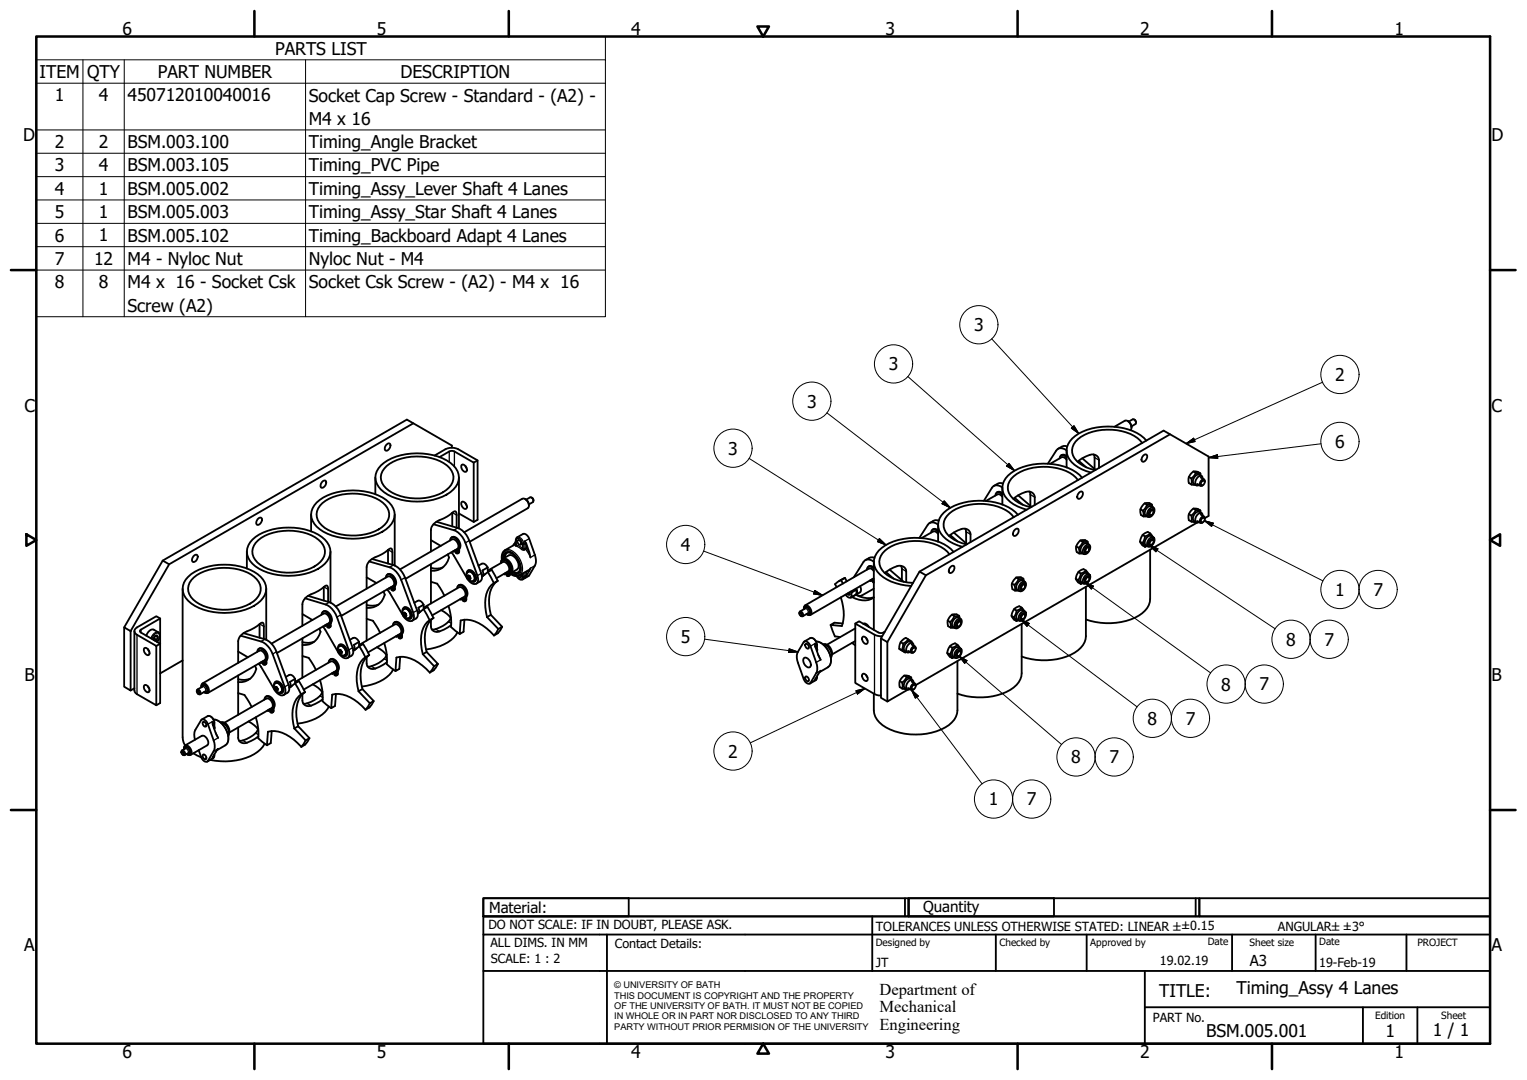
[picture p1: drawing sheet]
<svg xmlns="http://www.w3.org/2000/svg" width="420mm" height="297mm" viewBox="0 0 420 297" stroke-linecap="round" stroke-linejoin="round" font-family="sans-serif">
<!-- layer: Visible (ISO) -->
<g fill="none" stroke="#000" stroke-width=".51">
<path d="M113.7 116.4l-67.2 38.8M306.6 117.4l2.9-1.7a1.73 1.73 0 0 1 1.5 2.6M310.3 115.8l.2 .1a1.97 1.97 0 0 1 .8 1.7M310.6 116l1.1-.7 .6 .3 .2 .9-1.2 .8M312 115.4l.4 .2 .2 .7M321.9 119.5l-67.1 38.7M87.1 138.2a16.2 16.2 0 0 1 14.4-2.8 9.8 9.8 0 0 1 6.7 4.4 5 5 0 0 1-3 6.4 17.6 17.6 0 0 1-17.2-.6 4.5 4.5 0 0 1-.9-7.4zM88.7 138.4a14.8 14.8 0 0 1 16.6-.2 4 4 0 0 1-.2 6.8 15.1 15.1 0 0 1-15.8 .2 4 4 0 0 1-.6-6.8zM88.9 132.3l.6-.1a1.24 1.24 0 0 1 0 1.3 1.24 1.24 0 0 1-1.2 .6 1.39 1.39 0 0 1 .6-1.8zM103.3 131.3v4.6M104.8 128a16.2 16.2 0 0 1 14.4-2.8 9.9 9.9 0 0 1 6.7 4.4 4.6 4.6 0 0 1-2 5.8 17.4 17.4 0 0 1-18.2 0 4.5 4.5 0 0 1-.9-7.4zM106.3 122.4l.6-.5 .3 .1a1.22 1.22 0 0 1 0 1.3 1.22 1.22 0 0 1-1.2 .6 1.26 1.26 0 0 1 .3-1.5z"/>
<path d="M106.4 128.2a14.8 14.8 0 0 1 16.6-.2 4 4 0 0 1-.2 6.8 14.7 14.7 0 0 1-16.6-.5 3.8 3.8 0 0 1 .2-6.1zM119.6 125.3l3.5-2a3.8 3.8 0 0 1 3 .3l5.3 3v16.4l-1.1 .6-4-2.4M120.9 125.7l2.7-1.5 .7-.2 .7 .2 5.3 3 1.1-.6M124.3 123.1v-.6l-12.3-7.1-67.2 38.8M126.3 131.3v14M127 138.1a1.24 1.24 0 0 1 1.2 .5 1.24 1.24 0 0 1 0 1.4 1.36 1.36 0 0 1-1.2-1.9zM127 127.9a1.24 1.24 0 0 1 1.2 .5 1.24 1.24 0 0 1 0 1.4 1.36 1.36 0 0 1-1.2-1.9zM128 138.4l.4 .6M128 128.1l.4 .7M130.3 127.2v16.4M144.5 137.2l.2 .1a1.9 1.9 0 0 1 .8 1.8M144.8 137.4l1.3-.6 .6 .6-.1 .7-1.1 .6"/>
<path d="M146.2 136.8l.4 .3 .2 .7M274.3 135.5a1.05 1.05 0 0 1 1.5 .2M275.8 134.1a1.87 1.87 0 0 0-2.9 0l-2.2 3.6M275.8 136.6a1.2 1.2 0 0 0-1.4-.6l-3.1 1.8M275.8 136.1a.97 .97 0 0 0-1-.7 .97 .97 0 0 0-.9 .9M275.8 134.1v4.7M275.8 138.6l-.1 .1M276 133a2.35 2.35 0 0 0-2.5 .7M278.8 137.2a6.9 6.9 0 0 1 4.7-1.9l.7 .4 .4 .6 .1 2.6M279.2 136.9l2.2 1.9M280.1 136.2l3.7 3.2M283.3 135.2l.2 .8v3.1"/>
<path d="M292 125.3l.2-.2a1.1 1.1 0 0 1 1.3 .4M293.5 123.9a1.89 1.89 0 0 0-2.9 0l-2.3 3.6M293.5 126.4a1.25 1.25 0 0 0-1.4-.6l-3.2 1.8M293.5 125.9a.97 .97 0 0 0-1.1-.7 .97 .97 0 0 0-.8 .9M293.5 123.9v4.7M293.5 128.4l-.2 .1M293.6 122.8a2.4 2.4 0 0 0-2.5 .6M296.5 127l2.4-1.5a2.32 2.32 0 0 1 3.3 .3l.2 .7v2.2M296.6 132a10.8 10.8 0 0 0-8.3-3.6 12.9 12.9 0 0 0-10 3.3 3.9 3.9 0 0 0 1 6 11.3 11.3 0 0 0 4.3 1.8M296.8 126.7l2.1 1.8M296.9 135.5l.7-.3a1.21 1.21 0 0 1 .2 1.3 1.21 1.21 0 0 1-1.1 .7 1.12 1.12 0 0 1 .2-1.7zM297.8 131.4a14.5 14.5 0 0 0-12.2-3.8 12.4 12.4 0 0 0-8.9 4 4.4 4.4 0 0 0 1.3 6.5 12.6 12.6 0 0 0 4.5 2.1"/>
<path d="M297.8 126.1l3.7 3.1M300.9 125l.3 .8v3.2M314.3 121.8a11.3 11.3 0 0 0-9.7-3.6 11.8 11.8 0 0 0-8.7 3.3 3.9 3.9 0 0 0 1.1 5.9 10.8 10.8 0 0 0 4.3 1.9M314.6 125.3l.7-.3 .2 .1a1.35 1.35 0 0 1-1.2 1.9 1.1 1.1 0 0 1 .3-1.7zM314.9 138.4l.7 .4M315.4 121.2a14.6 14.6 0 0 0-12.1-3.8 12.4 12.4 0 0 0-8.9 4 4.4 4.4 0 0 0 1.3 6.4 12.1 12.1 0 0 0 4.5 2.2M316.4 139.9l.7-.4 .3 .1a1.7 1.7 0 0 1-1.5 2.6 1.63 1.63 0 0 1 .5-2.3zM316.9 138.8a1.79 1.79 0 0 0-2.9 .8l-.2 .8a1.49 1.49 0 0 0 .8 1.6M317.1 139.5l-.2-.7h-1.3l-1.1 1.7 .1 1.5h1.1M317.4 139.6l-.7-.4a1.71 1.71 0 0 0-1.4 2.6l.6 .4M327.1 131.2l.7 .4M327.8 133.3l1.2 .1"/>
<path d="M328.4 129.7l.6 .4M328.4 139.9l.6 .4M329.4 133.1l.9 .5M330.3 130.2a1.86 1.86 0 0 0-1.9-.5 1.86 1.86 0 0 0-1.3 1.5l-.1 .4a1.36 1.36 0 0 0 .8 1.7M330.4 130.8l-.1-.6-1.3-.1-1.2 1.5v1.7M330.4 131.3l.9 .6M330.6 130.9l-.6-.3a1.69 1.69 0 0 0-1.5 2.5l.7 .4M330.7 132.4l.5-.3a.74 .74 0 0 1 .2 1 .74 .74 0 0 1-.9 .3zM330.9 131.7l-.2-.7a1.62 1.62 0 0 0-1.5 .8 1.62 1.62 0 0 0 0 1.7l.7-.1M331.5 132.5l-.2-.6a1.2 1.2 0 0 0-1 1.7l.7-.1M44.8 154.2l1.7 1-10.6 18.4-1.7-1zM51.8 158.6a16.2 16.2 0 0 1 14.3-2.8 10 10 0 0 1 6.8 4.4 4.5 4.5 0 0 1-2 5.8 17.3 17.3 0 0 1-18.3 0 4.5 4.5 0 0 1-.8-7.4z"/>
<path d="M53.2 153l.3-.3 .6-.1a1.23 1.23 0 0 1 .1 1.3 1.23 1.23 0 0 1-1.2 .6 1.23 1.23 0 0 1 .2-1.5zM53.4 158.8a14.8 14.8 0 0 1 16.5-.2 4 4 0 0 1-.2 6.8 15.1 15.1 0 0 1-15.7 .2 4 4 0 0 1-.6-6.8zM67.9 151.7v4.6M69.5 148.4a16.2 16.2 0 0 1 14.3-2.8 8.7 8.7 0 0 1 7 5.3 5.2 5.2 0 0 1-3.2 5.5 17.6 17.6 0 0 1-17.3-.6 4.6 4.6 0 0 1-.8-7.4zM70.9 142.8l.3-.3 .6-.1a1.23 1.23 0 0 1 0 1.3 1.23 1.23 0 0 1-1.1 .6 1.23 1.23 0 0 1 .2-1.5zM71 148.6a14.7 14.7 0 0 1 16.6-.2 4 4 0 0 1-.2 6.8 14.7 14.7 0 0 1-16.6-.5 3.8 3.8 0 0 1 .2-6.1zM85.6 141.5v4.6M90.9 151.7v14M100.9 158.8l2.7 1.5M101.6 154.4l5.6 1.6a5.6 5.6 0 0 1 3.2 3.5l3.3 9a1.52 1.52 0 0 1-.7 2.3 2.48 2.48 0 0 1-2.1-1.5l-3.6-6.2-.8-1M102.4 153.7l5.8 1.7a5.6 5.6 0 0 1 3.2 3.5l3.4 9a1.93 1.93 0 0 1-.4 2.2l-1 .6M106.2 158.9a.9 .9 0 0 1 .7-1 .9 .9 0 0 1 1 .6 2.24 2.24 0 0 1 .5 2.9v1l-.2 .1-.5-.3v-.8"/>
<path d="M106.5 158.1a1.39 1.39 0 0 1 2.1 .8 1.98 1.98 0 0 1 .1 2.4l-.1 .9-.3 .2M106.8 151.3v3.7M108 155.3l-.1-3.8-.2-.6h-.4a16.6 16.6 0 0 1-4.9 2.8l-.8 .6-.7 1.2v6.4M108.6 141.5v14M110 156.6l14.4-8.3a1.74 1.74 0 0 1 1.5 2.6l-14.3 8.3M118.6 155.2v10.8M118.6 148.6l2.7 1.5M119.3 144.2l5.6 1.6a5.7 5.7 0 0 1 3.2 3.5l3.3 9a1.51 1.51 0 0 1-.7 2.3 2.54 2.54 0 0 1-2.2-1.5l-4.3-7.2M120.1 143.5l5.8 1.7a5.6 5.6 0 0 1 3.2 3.5l3.3 9a1.89 1.89 0 0 1-.3 2.2l-1.1 .6M121.8 156.1a5.3 5.3 0 0 1-3.2 .1M123.2 152.5l.3 .8a4.6 4.6 0 0 1-4.9 3.7M123.8 148.7a.9 .9 0 0 1 .7-1 .9 .9 0 0 1 1.1 .6 2.24 2.24 0 0 1 .5 2.9l-.1 1h-.2l-.5-.2 .1-.8"/>
<path d="M124.2 147.9a1.39 1.39 0 0 1 2 .8 2.03 2.03 0 0 1 .2 2.4l-.1 .8-.3 .3M124.4 141v3.8M124.9 151.5v.2M125.1 151.4l-.2 .3-.2-.1M125.6 151.4l.3 .2v.4l-.3-.2zM125.6 145.1v-3.8l-.3-.6h-.3a16 16 0 0 1-4.9 2.8l-.8 .6-.7 1.2v6.4M125.8 151.5l.1 .3M127.7 146.4l16-9.2a1.72 1.72 0 0 1 1.5 2.6l-16 9.2M128.4 157.8a.77 .77 0 0 1 .3-.8 .77 .77 0 0 1 .9 0 2.32 2.32 0 0 1 1 2.9l-.3 .2-.8-.2M128.6 157.5l.2-.2a1.57 1.57 0 0 1 1.5 .8 1.57 1.57 0 0 1 0 1.7 1.5 1.5 0 0 1-1.7-.6 1.5 1.5 0 0 1 0-1.7zM128.6 158.6l.4-.2 .2 .5M128.7 157a1.37 1.37 0 0 1 2 .9 1.35 1.35 0 0 1-.2 2.1"/>
<path d="M128.8 158.3l.4 .2 .2 .5-.1 .3-.5-.2-.2-.5zM129.2 158.9l-.4 .2M129.2 158.9l.2 .1M131.6 155.6l1-.6a1.34 1.34 0 0 1 1.6 1.1M132.6 158.6l2.7-1.9 1.6 3.1M132.9 158.3h.1M133.2 158.2l-.6 .3M134.2 156.1l-1.4 .8 .2 .8-.2 .6 .7-.4M134.2 156.1v1.2l1.7 3.1M134.2 156.9l4.1-2.3a1.72 1.72 0 0 1 1.5 2.6l-3.2 1.8M136.9 159.8a6.7 6.7 0 0 0-2.3 6.6l.5 2.7M136.9 159.8l-1 .6"/>
<path d="M137.8 154.9a.79 .79 0 0 1 .4-.8 .79 .79 0 0 1 .9 .1 2.39 2.39 0 0 1 1 3.2v.7l-.3 .4-.4-.2v-.9M137.9 154.4a1.09 1.09 0 0 1 1-.8 1.09 1.09 0 0 1 1.1 .6l.7 1a1.69 1.69 0 0 1-.4 2.5 2.35 2.35 0 0 0 2.6 .5l2.5-1.4M138 154.2a1.07 1.07 0 0 1 1.8 .2l.5 .4a1.93 1.93 0 0 1 0 2.8M138.2 154.1a1.81 1.81 0 0 1 2.4 1.8l-.3 2.3-.3 .2M138.4 153.7a1.5 1.5 0 0 1 .7-1.7 1.5 1.5 0 0 1 1.8 .2 4.7 4.7 0 0 1 2 5.1 1.43 1.43 0 0 1-2.3 .3l1.6-1a2.31 2.31 0 0 0-.5-3.3 1.47 1.47 0 0 0-1.7-.6l-1.7 1M138.9 157.7v.3M139.1 157.6v.2l-.5 .1M139.5 152l-.5 .8-.1 .6M139.6 157.7l.3 .1v.4l-.3-.2zM139.8 157.7l.1 .3M140.9 152.2a1.33 1.33 0 0 0-1.5-.1 1.33 1.33 0 0 0-.7 1.4M141.2 157.3l1 .3 .4-.2"/>
<path d="M141.4 149.9l-2.5 1.4a2.48 2.48 0 0 0-.8 2.6M141.9 150v-1.7l.2-.4 1.8-1a1.57 1.57 0 0 1 1.7 1.3l1.8 5.1a3.1 3.1 0 0 1-.2 2.3l-1.6 2.6-1.8 1.2a1.35 1.35 0 0 1-1.6-.9M141.9 148.9l-.7 1.1M142.5 148.6a.81 .81 0 0 1 .8 .4 .81 .81 0 0 1-.1 .9l-.5-.2a.81 .81 0 0 1-.2-1.1zM143.2 156.2a1.32 1.32 0 0 1-.7 1.3 1.32 1.32 0 0 1-1.5-.1M143.3 158v.8l-.8-.4M144.4 148.9l.4 .6 1.1 3.8M145.9 156.3l-1.5 2.7M231.4 159.5l1.1-.6 .5 1M231.4 159.5l-1.6 1.2 .4 .8M231.4 159.5l.5 1M232.5 158.9l-1.7 .9"/>
<path d="M238.9 155.9a1.04 1.04 0 0 1 1.5 .2M239.4 159.7h.1M239.6 159.5v.3M239.9 159.4v.3h-.5M240.1 159.2v.9l.3 .2M240.4 154.5a1.85 1.85 0 0 0-2.8 0l-2.7 4.3M240.4 157.1a1.16 1.16 0 0 0-1.3-.7l-17.6 10.1M240.4 159.5l-.1 .1 .1 .3M240.4 156.5a.97 .97 0 0 0-1-.7 .97 .97 0 0 0-.9 .9M240.4 154.6v18.6M240.4 159.1l-17.4 10M240.6 153.4a2.39 2.39 0 0 0-2.5 .7"/>
<path d="M243.5 157.6l1.5-1a4.2 4.2 0 0 1 3.2-.9 1.5 1.5 0 0 1 1.1 1.4v3M243.8 157.3l2.1 1.9M244.8 156.7l3.8 3.3M247.9 155.6l.3 .8v3.2M254.8 158.2l-1.8-1-10.6 18.4 1.8 1M254.8 158.2l-10.6 18.4M256.6 145.7a1.05 1.05 0 0 1 1.5 .2M258.1 144.3a1.87 1.87 0 0 0-2.8 0l-2.3 3.6M258.1 146.9a1.19 1.19 0 0 0-1.4-.7l-3.1 1.8M258.1 146.3a.99 .99 0 0 0-1-.7 .99 .99 0 0 0-.9 .9M258.1 144.4v4.6M258.1 148.9h-.1"/>
<path d="M258.3 143.2a2.35 2.35 0 0 0-2.5 .7M261.1 147.4l1.5-1a4.4 4.4 0 0 1 3.3-.9l.7 .4 .4 .6v2.6M261.2 152.4a11.4 11.4 0 0 0-9.7-3.6 11.6 11.6 0 0 0-8.7 3.4 4 4 0 0 0 1.3 6 13.4 13.4 0 0 0 7.1 2.1M261.5 147.2l2 1.7M261.6 155.9l.3-.3 .6 .1a1.37 1.37 0 0 1-1.2 1.9 1.13 1.13 0 0 1 .3-1.7zM262.4 151.8a13.5 13.5 0 0 0-10.9-3.9 13.1 13.1 0 0 0-10.3 4.3 4.5 4.5 0 0 0 1.8 6.5 15.3 15.3 0 0 0 7.7 2.5M262.4 146.5l3.7 3.2M265.6 145.4l.2 .8v3.2M278.9 142.2a11.5 11.5 0 0 0-9.6-3.6 11.9 11.9 0 0 0-8.7 3.3 3.9 3.9 0 0 0 1.1 6 11.8 11.8 0 0 0 4.3 1.8M279.3 145.7l.3-.3 .6 .1a1.37 1.37 0 0 1-1.2 1.9 1.13 1.13 0 0 1 .3-1.7zM279.6 158.8l.7 .4M280.1 141.6a14.5 14.5 0 0 0-12.1-3.8 12.5 12.5 0 0 0-9 4 4.5 4.5 0 0 0 1.3 6.5 12.6 12.6 0 0 0 4.5 2.1"/>
<path d="M281.6 159.2a1.79 1.79 0 0 0-2.9 .8l-.3 .9a1.51 1.51 0 0 0 .9 1.5M281.7 159.9l-.1-.7h-1.3l-1.2 1.7 .2 1.5h1M296 159.2l.7 .4M296.1 150.3l.7 .4M296.7 157.3l.7 .4M297.3 148.6l.7 .4M298.5 152h.1M298.6 158.3a.8 .8 0 0 1 1.3-.2 1.82 1.82 0 0 1-1.6 2.5 1.54 1.54 0 0 1 .3-2.3zM298.7 150.1l.7-.4a1.12 1.12 0 0 1 .2 2 .98 .98 0 0 1-1.6 .5 1.83 1.83 0 0 1 .7-2.1zM298.8 156.9a1.5 1.5 0 0 0-2.1 .4l-.3 .5a1.73 1.73 0 0 0 1 2.8M299 150.8l.5-.3a.74 .74 0 0 1 .1 1 .74 .74 0 0 1-.9 .3zM299 158.9l.2-.2 .5 .1a.93 .93 0 0 1-.9 1.3 .82 .82 0 0 1 .2-1.2z"/>
<path d="M299.3 149a1.79 1.79 0 0 0-3 .8l-.2 .9a1.54 1.54 0 0 0 .8 1.5M299.4 149.7l-.1-.7h-1.3l-1.2 1.7 .1 1.5h1.1M299.5 150.2l.1 .1M299.5 158.4h.1M299.5 157.9l-.7-1-1.4 .8-.7 1.9 .7 1M299.7 158l-.6-.4a1.71 1.71 0 0 0-1.5 2.6l.6 .3M299.7 149.8l-.6-.4a1.71 1.71 0 0 0-1.5 2.6l.6 .4M299.8 150.9l-.3-.6a1.18 1.18 0 0 0-1 1.7l.7-.1M299.8 159.1l-.3-.7a1.21 1.21 0 0 0-1 1.8l.7-.2M313.7 149l.6 .4M313.8 140.1l.7 .4M314.4 147.1l.7 .4"/>
<path d="M315.6 150.2l-.5 .2M316.1 141.8h.1M316.1 149.9l.1 .1M316.3 148.1l.4-.3a.62 .62 0 0 1 1 .5l-.2 .8a1.25 1.25 0 0 1-1.8 1.1 1.73 1.73 0 0 1 .6-2.1zM316.5 151.2v13.6a6.8 6.8 0 0 1-5.4 5.6 19 19 0 0 1-12.3 0M316.5 146.7a1.36 1.36 0 0 0-1.8 .2l-.6 .7a1.74 1.74 0 0 0 1 2.8M316.6 140.6l.3-.2h.5a.97 .97 0 0 1-.9 1.3 .81 .81 0 0 1 .1-1.1zM316.7 148.7l.5-.2 .2 .1v.6a.66 .66 0 0 1-1 .5zM317.1 140l.1 .1M317.1 148.2h.1M317.2 147.7l-.7-1-1.4 .8-.8 1.9 .8 1M317.4 147.8l-.7-.4a1.7 1.7 0 0 0-1.4 2.6l.6 .3"/>
<path d="M317.4 140.7l-.2-.6a1.17 1.17 0 0 0-1 1.7l.7-.1M317.4 148.9l-.2-.7a1.19 1.19 0 0 0-1 1.8l.7-.2M327.1 141.4l.7 .4M327.8 143.5l1.2 .1M329.4 143.7l-77.4 44.7M329.4 143.3l.9 .5M330.3 140.4a1.86 1.86 0 0 0-1.9-.5 1.86 1.86 0 0 0-1.3 1.5v1.7l.7 .4M330.4 141l-.1-.6-1.3-.1-1.2 1.5v1.7M330.4 141.5l.9 .6M330.6 141.1l-.6-.3a1.69 1.69 0 0 0-1.5 2.5l.7 .4M330.7 142.6l.5-.3a.74 .74 0 0 1 .2 1 .74 .74 0 0 1-.9 .3zM330.9 141.9l-.2-.7a1.62 1.62 0 0 0-1.5 .8 1.62 1.62 0 0 0 0 1.7l.7-.1"/>
<path d="M331.5 142.5l1-.6v-16.3l-12.3-7.2-67.2 38.8M331.5 142.5l-.2-.4a1.21 1.21 0 0 0-1 1.7l.7-.1M331.5 142.5v.2M34.2 172.6v16.3l1.7 1v-16.3M39.7 178.3a1.24 1.24 0 0 1 1.2 .5 1.24 1.24 0 0 1 0 1.4 1.36 1.36 0 0 1-1.2-1.9zM40.3 174.8a1.92 1.92 0 0 1 2-1.6l1.3 .7a1.82 1.82 0 0 1-.4 2.6M40.7 178.5l.4 .7M42.4 176.1l-.2-.3 .4-.8 .6-.3 .2 .5-.3 .8-.4 .2M42.4 175.6h-.1M42.4 175.6l.7 .4M42.6 175l-.2 .6M42.9 174.9l.5 .3"/>
<path d="M43 177.7l1.1-.7v-6.9l-5.3 3.1-.3 .4 .3 .4 5.3 3v16.4l-1.1 .6M44.1 170.1l-1.1-.6-5.3 3.1a1.08 1.08 0 0 0-.7 1 1.08 1.08 0 0 0 .7 1l5.3 3.1v16.3l-5.3-3.1-.6-.6-.1-16.7M50.2 161.9v40.9l.3 1.5 .4 .7 4.6-2.6a1.74 1.74 0 0 1 1.5 2.6l-4.6 2.6M65.5 179.2l2.7 1.6M66.2 174.8l5.6 1.6a5.8 5.8 0 0 1 3.2 3.5l3.3 9a1.4 1.4 0 0 1 .2 1.5 1.4 1.4 0 0 1-1.3 .8 3.2 3.2 0 0 1-1.7-1.5l-3.6-6.2-.8-1M67 174.1l5.9 1.7a5.6 5.6 0 0 1 3.2 3.5l3.3 9a1.93 1.93 0 0 1-.3 2.2l-1.1 .6M70.8 179.3a.79 .79 0 0 1 .4-.9 .79 .79 0 0 1 .9 .2 2.38 2.38 0 0 1 1 3.2v.7l-.3 .4-.5-.2v-.9M71.2 178.5a1.83 1.83 0 0 1 2.4 1.8l-.3 2.3-.4 .2M71.4 171.7v3.7M72.6 175.7l-.1-4.1-.2-.3h-.4a17.2 17.2 0 0 1-4.8 2.8l-1.1 1-.4 .9-.1 6.3M73.3 161.9v14M74.7 177l14.3-8.2a1.73 1.73 0 0 1 1.5 2.6l-14.3 8.2"/>
<path d="M83.2 175.6v10.8M83.2 168.9l2.8 1.6M83.9 164.6l5.7 1.7a5.6 5.6 0 0 1 3.1 3.4l3.2 9.1a1.37 1.37 0 0 1 .2 1.5 1.37 1.37 0 0 1-1.3 .7 3.2 3.2 0 0 1-1.7-1.5l-4.3-7.2M84.8 163.9l5.8 1.7a5.6 5.6 0 0 1 3.2 3.5l3.2 9a1.96 1.96 0 0 1-.3 2.2l-1 .7M86.5 176.5a5.3 5.3 0 0 1-3.3 .1M87.9 172.9l.3 .9a4.6 4.6 0 0 1-5 3.6M88.5 169.1a.8 .8 0 0 1 .4-.9 .8 .8 0 0 1 .9 .2 2.41 2.41 0 0 1 1 3.2l-.1 .7-.2 .4-.5-.2v-.9M88.9 168.3a1.83 1.83 0 0 1 2.4 1.8l-.3 2.3-.4 .2M89.1 161.5v3.7M89.5 171.9v.3M89.7 171.8l-.2 .4-.2-.2M90.2 171.9l.3 .1v.4l-.3-.2z"/>
<path d="M90.3 165.5v-3.8l-.3-.6h-.4a16.6 16.6 0 0 1-4.8 2.8l-.8 .6-.7 1.3-.1 6.3M90.4 171.9l.2 .3M92.4 166.8l14.3-8.2a1.72 1.72 0 0 1 1.5 2.5l-14.3 8.3M93 178.3l.2-.8a1.47 1.47 0 0 1 2 1.2 1.28 1.28 0 0 1-.3 1.8l-.8-.2M93.2 177.9l.2-.2a1.57 1.57 0 0 1 1.5 .8 1.57 1.57 0 0 1-.1 1.7 1.49 1.49 0 0 1-1.6-.6 1.49 1.49 0 0 1 0-1.7zM93.3 177.4a1.79 1.79 0 0 1 2.3 1.9 .9 .9 0 0 1-.5 1.1M93.4 178.7l.4 .2 .2 .6-.1 .3-.5-.3-.2-.5zM93.6 178.8l-.4 .2M93.6 178.8l.2 .5M93.8 179.3l-.4 .2M93.8 179.3l.2 .1M96.2 176l1-.5a1.34 1.34 0 0 1 1.6 1"/>
<path d="M97.2 179l2.7-1.9 1.7 3.1M97.5 178.7h.1M97.9 178.5l-.7 .4M98.8 176.5l-1.4 .9 .2 .7-.2 .6 .7-.4M98.8 176.5v1.3M98.8 177.4l9.8-5.7a1.72 1.72 0 0 1 1.5 2.6l-8.9 5.1M98.9 177.7l1.6 3.1M100.9 170.2l1.7 .5 2 3.3M100.9 165.4v10.8M103.7 178a7 7 0 0 1 2.6 2.2M104.2 166.3a5.6 5.6 0 0 1-3.3 .1M105.5 162.7l.4 .9a4.6 4.6 0 0 1-5 3.6"/>
<path d="M105.7 176.9l.6 2.4 .1 3.4 2.4 1.9M106.4 180l-.1 .3a6.3 6.3 0 0 1-5.1 3M107.2 161.7v.2M107.4 161.6l-.2 .3-.2-.1M107.9 161.6l.3 .2v.4l-.3-.2zM108.1 161.7l.2 .3M108.1 172a.79 .79 0 0 1 .4-.8 .79 .79 0 0 1 .9 .1 2.39 2.39 0 0 1 1 3.3v.7l-.2 .3-.5-.2v-.8M108.5 171.2a1.37 1.37 0 0 1 2 .8l.3 .5a1.91 1.91 0 0 1-.2 2v.8l-.4 .3M109.2 174.9v.2M109.4 174.7v.3h-.5M109.9 174.8l.3 .2v.3l-.3-.1zM110.1 174.9l.1 .2"/>
<path d="M110.7 168a.77 .77 0 0 1 .3-.8 .77 .77 0 0 1 1 0l.3 .3a2.07 2.07 0 0 1 .6 2.6l-.6 .1-.4-.1M110.9 167.7l.3-.2a1.57 1.57 0 0 1 1.5 .8 1.57 1.57 0 0 1-.1 1.7 1.5 1.5 0 0 1-1.6-.6 1.5 1.5 0 0 1-.1-1.7zM111 168.6l.3-.1 .4 .4 .1 .5-.4 .1-.3-.4zM111.1 167.2a1.8 1.8 0 0 1 2.3 1.8 .96 .96 0 0 1-.6 1.2M111.4 168.9l.3 .3M111.4 168.9l-.3 .2M111.4 168.6v.3M111.8 169.3l-.4 .2M114 165.8l.9-.6a1.34 1.34 0 0 1 1.6 1.1M115 168.8l2.6-1.9 1.7 3.1M115.2 168.5h.1M115.4 168.4l-.4 .3"/>
<path d="M116.3 179.9l1.1-.6 3.1 3.3-1.1 .6M116.3 179.9l3.1 3.3M116.5 166.3l-1.4 .8 .2 .8-.1 .6 .5-.3M116.5 167.5l1.7 3.1M116.5 166.3l.1 1.2M116.6 167.1l9.7-5.6a1.74 1.74 0 0 1 1.5 2.6l-8.9 5.1M118.2 170.6a6.7 6.7 0 0 0-2.3 6.6l.4 2.7M118.6 170.5v1.8a1.63 1.63 0 0 0 2.3 1.4l1.2-.5 2-1.3M118.6 160l1.7 .5 2 3.3M119.3 170a6.7 6.7 0 0 0-2.4 6.6l.5 2.7M119.3 170l-1.1 .6M121.4 167.8a7 7 0 0 1 2.6 2.2"/>
<path d="M123.4 166.7l.6 2.4 .1 3.4 2.4 1.9M124.1 169.8l-.1 .3a6.4 6.4 0 0 1-5.2 3M125.8 161.8a.89 .89 0 0 1 .7-.9 .89 .89 0 0 1 1 .5 2.19 2.19 0 0 1 .6 3v.7l-.3 .3-.5-.2v-.8M125.9 173.9a10.1 10.1 0 0 1-7.3 4.5l-1.4 .2M126.2 161a1.83 1.83 0 0 1 2.4 1.8l-.3 2.3-.4 .3M126.8 164.7v.2M127.1 164.5v.3h-.5M127.6 164.6l.2 .2v.3l-.2-.1zM127.7 164.6l.2 .3M127.8 170.4l-.2 3.4-1.1 .6 .2-3.7a8.8 8.8 0 0 1 8.2 3l1 1.1M134 169.7l1.1-.6 3.1 3.3-1.1 .6M134 169.7l3.1 3.3"/>
<path d="M135.9 160.4a6.7 6.7 0 0 0-2.4 6.6l.5 2.7M137.1 173l-1.2 1.8M138.2 172.4l-1.2 1.8-1.1 .6M219.9 168.7l.1-.4a.72 .72 0 0 1 .8 .3 .72 .72 0 0 1-.1 .9l-.4-.1M220.1 168.5l.5 .5-.1 .4a.57 .57 0 0 1-.4-.9zM221.2 167.4a.72 .72 0 0 1 .2-.7 .72 .72 0 0 1 .7-.2 1.82 1.82 0 0 1 .8 2.6l-.8-.1M221.2 167.6l.1-.7a1.32 1.32 0 0 1 1.4 .7 1.32 1.32 0 0 1-.1 1.5l-.7-.2M221.3 176.4a1.57 1.57 0 0 1 1.7 1.3l1.9 5.8-.1 1.2-1.8 3.1a1.08 1.08 0 0 1-1.7-.7l-1.9-5.5a3.2 3.2 0 0 1 .1-2.3zM221.3 176.4l1.6-.9a1.7 1.7 0 0 1 1.9 1.8v1.3M221.5 167.4l-1.4 .8M221.6 177.2a.72 .72 0 0 1 .8 .3 .72 .72 0 0 1-.2 .9l-.6-.7zM222.3 168.7l-1.4 .8"/>
<path d="M224.2 177l.1 .8 .9 2.5 .6 1.2M224.5 176.4a5.2 5.2 0 0 1 3.9 6.5l-.6 .6-2.3 1.4M226.4 177.2a2.89 2.89 0 0 1 2.2 3.8M226.8 177.2a2.34 2.34 0 0 1 2.1 2.9M227.3 177.4l1.1 1.1 .5 1.5M228.5 171.9l1.2 3.1 1.5 .2M231.4 164.3l.3 1.3a11.1 11.1 0 0 1-.1 6.6l-3.1-.3 1.1-.6 2.3 .2M232.7 163.5a1.27 1.27 0 0 0 1.5 .8M233.3 163.2l.5 .3M233.7 162.9v.7l-.6-.3M234.2 162.7l.1 .3M234.3 163l1.4-.9-.1 1.4-1.4 .8z"/>
<path d="M234.4 164.2a5.9 5.9 0 0 0 6 .2M234.4 176.8l.9 .7M235.3 171.5l1.1-.6 5.3 3.1 1.1 .1 .7-.4M235.3 172.8l-7.7 4.5M235.3 176.3l-6.4 3.7M235.5 163.6a6.7 6.7 0 0 0 4.9 .7M235.7 162.1l.2 .8-.3 .6M236.6 161.3l.3 .8-.1 .6-2.7 1.6M237.4 175.1a1.34 1.34 0 0 1 1.2 1.9 1.23 1.23 0 0 1-1.2-.6 1.23 1.23 0 0 1 0-1.3zM237.5 171.6l.1-.1a1.28 1.28 0 0 1 1.5 1M238.3 175.5l.4 .6M240.4 161.9l-3.3 1.9a1.43 1.43 0 0 1-1.5-.3"/>
<path d="M242.4 175.6v16.3l1.8 1M242.7 175l-1.1-.1-1-.3-5.3-3.1v16.3l5.3 3.1 1.8 .4M244.2 176.6v16.3l5.6-3.2M247.4 178.4l.7 .4M247.8 176.6l-.4 1.8 1.7 1.1M247.8 176.6l.7 .4M249.9 179l.9 .5M249.9 175.8l-.7-.4-1.4 1.2M250.8 177.3l1 .5M250.9 176.7v-.2l-1-.7-.6 .7a1.11 1.11 0 0 0-.9 1.5l-.3 .8 1 .7 .3-.2M251.1 176.9l-.7-.4a1.69 1.69 0 0 0-1.4 2.6l.6 .3M251.2 178.3l.5-.3a.74 .74 0 0 1 .1 1 .74 .74 0 0 1-.9 .2z"/>
<path d="M251.4 177.6l-.3-.7a1.66 1.66 0 0 0-1.8 2l.4 .6 .7-.2M252 178.4l-.3-.6a1.17 1.17 0 0 0-1 1.7l.7-.1M260.6 179.6l.7 .4M260.8 170.7l.7 .4M261.3 177.8l.7 .3M261.9 169.1l.7 .3M263.1 172.4h.1M263.2 178.7a.84 .84 0 0 1 1.3-.2 1.87 1.87 0 0 1-1.6 2.5 1.51 1.51 0 0 1 .3-2.3zM263.3 170.5a.76 .76 0 0 1 1.2-.1 1.79 1.79 0 0 1-1.6 2.4 1.62 1.62 0 0 1 .4-2.3zM263.5 177.3l-.7-.4a2.57 2.57 0 0 0-2.1 2.9l.6 .8 .7 .4M263.6 171.2l.5-.3a.75 .75 0 0 1 .2 1 .75 .75 0 0 1-1 .3zM263.6 179.4l.5-.3 .2 .1 .1 .6a.82 .82 0 0 1-.9 .7 .85 .85 0 0 1 .1-1.1z"/>
<path d="M263.9 169.4a1.79 1.79 0 0 0-2.9 .8l-.3 .9a1.43 1.43 0 0 0 .9 1.5M264.1 170.1l-.2-.7h-1.3l-1.1 1.7 .1 1.5h1M264.1 170.6l.1 .1M264.1 178.8l.1 .1M264.1 178.3l-.6-1-1.5 .8-.7 1.9 .7 1M264.4 178.4l-.7-.4a1.71 1.71 0 0 0-1.5 2.6l.7 .3M264.4 170.2l-.7-.3a1.7 1.7 0 0 0-1.5 2.5l.7 .4M264.4 171.3l-.2-.6a1.19 1.19 0 0 0-1 1.7l.7-.1M264.4 179.5l-.2-.7a1.18 1.18 0 0 0-1 1.8l.7-.1M278.3 169.4l.7 .4M278.4 160.5l.7 .4M279 167.5l.7 .4"/>
<path d="M280.3 170.6l-.6 .2M280.8 162.2h.1M280.8 170.3l.1 .1M280.9 168.5a.84 .84 0 0 1 1.3-.2 1.85 1.85 0 0 1-1.6 2.5 1.56 1.56 0 0 1 .3-2.3zM281 160.3a.76 .76 0 0 1 1.2-.1 1.81 1.81 0 0 1-1.6 2.4 1.62 1.62 0 0 1 .4-2.3zM281.1 171.6v13.6a6 6 0 0 1-4.2 5.1 18.7 18.7 0 0 1-13.5 .5M281.1 167.1a1.43 1.43 0 0 0-1.8 .2 2.01 2.01 0 0 0-.3 3.1l.7 .4M281.3 161l.5-.3a.75 .75 0 0 1 .1 1 .75 .75 0 0 1-.9 .3zM281.3 169.1l.3-.2 .4 .1a.95 .95 0 0 1-.9 1.3 .85 .85 0 0 1 .2-1.2zM281.8 160.4l.1 .1M281.8 168.6l.1 .1M281.8 168.1l-.7-1-1.4 .8-.7 1.9 .7 1"/>
<path d="M282 168.2l-.6-.4a1.71 1.71 0 0 0-1.5 2.6l.6 .3M282 160l-.6-.4a1.71 1.71 0 0 0-1.5 2.6l.6 .4M282.1 161.1l-.3-.6a1.19 1.19 0 0 0-1 1.7l.7-.1M282.1 169.3l-.3-.7a1.17 1.17 0 0 0-1 1.8l.7-.1M298 160.4l-.6 .2M298.5 160.1l.1 .1M298.8 161.4v13.6a6.8 6.8 0 0 1-5.3 5.6 19 19 0 0 1-12.4 0M37 189.3l-1.1 .6M39.7 188.5a1.24 1.24 0 0 1 1.2 .5 1.24 1.24 0 0 1 0 1.4 1.36 1.36 0 0 1-1.2-1.9zM40.7 188.8l.4 .6M50.2 181.6l-6.1 3.6M54.1 190.2l.1-.4a.73 .73 0 0 1 .9 .3 .73 .73 0 0 1-.2 .9l-.4-.2"/>
<path d="M54.3 190l.5 .5v.2l-.3 .1a.56 .56 0 0 1-.2-.8zM55.4 189l.1-.6a1.32 1.32 0 0 1 1.4 .6 1.32 1.32 0 0 1-.1 1.5l-.7-.2M55.4 188.9a.75 .75 0 0 1 .5-1 1.78 1.78 0 0 1 1.2 2.7l-.8-.2M55.5 197.9l1.6-.9a1.67 1.67 0 0 1 1.9 1.8v1.3M55.7 188l15.6-9a1.72 1.72 0 0 1 1.5 2.6l-15.6 9M55.7 188.9l-1.4 .8M55.9 198.6a.82 .82 0 0 1 .8 .4 .82 .82 0 0 1-.1 .9 .91 .91 0 0 1-.7-1.3zM56.5 190.1l-1.4 .9M58.4 198.5l.1 .8 .9 2.4 .6 1.2M58.7 197.9a5.2 5.2 0 0 1 3.9 6.4l-.6 .7-2.3 1.3M60.6 198.6a2.89 2.89 0 0 1 2.2 3.8M61 198.7a2.34 2.34 0 0 1 2.1 2.8"/>
<path d="M61.5 198.8l1.1 1.2 .5 1.5M61.8 198.8l11.5-6.7a1.72 1.72 0 0 1 1.5 2.6l-11.7 6.8M65.5 190.6l1.8 .5 2 3.3M65.5 185.8v10.8M68.4 198.4l1.5 1 1.1 1.2M68.8 186.7a5.3 5.3 0 0 1-3.3 .1M70.2 183.1l.3 .9a4.6 4.6 0 0 1-5 3.6M70.4 197.3l.7 3.6v2.2l2.3 1.9M71.8 182.1v.3M72.1 182v.2l-.5 .1M72.6 182.1l.3 .1v.4l-.4-.2zM72.7 182.1l.2 .3"/>
<path d="M72.7 192.4a.91 .91 0 0 1 .7-.9 .91 .91 0 0 1 1.1 .5 2.22 2.22 0 0 1 .5 3v.7l-.2 .3-.5-.2v-.8M73.1 191.6a1.37 1.37 0 0 1 2 .8 2.09 2.09 0 0 1 .2 2.5l-.1 .8-.3 .3M73.8 195.3v.2M74 195.1l-.2 .4-.2-.1M74.5 195.2l.3 .2v.3l-.3-.1zM74.7 195.3l.2 .3M75.4 188.5a.77 .77 0 0 1 .3-.9 .77 .77 0 0 1 .9 0 2.25 2.25 0 0 1 1 2.9l-.7 .2-.4-.2M75.6 188.1l.2-.2a1.58 1.58 0 0 1 1.5 .8 1.58 1.58 0 0 1 0 1.7 1.49 1.49 0 0 1-1.7-.6 1.49 1.49 0 0 1 0-1.7zM75.7 187.6a1.84 1.84 0 0 1 2.3 1.9 .91 .91 0 0 1-.5 1.1M75.8 188.9l.4 .2 .2 .5-.2 .3-.4-.2-.2-.5zM76 189l.2 .5M76 189l-.4 .2"/>
<path d="M76.2 189.5l-.4 .2M76.2 189.5l.2 .1M78.6 186.2l1-.6a1.37 1.37 0 0 1 1.6 1.1M79.6 189.2l2.7-1.9 1.6 3.1M79.9 188.9h.1M80.1 188.8l-.5 .3M81.2 186.7l-1.4 .8 .2 .8-.2 .6 .5-.3M81.2 187.9l1.6 3.1M81.2 186.7v1.2M81.2 187.5l9.8-5.6a1.71 1.71 0 0 1 1.4 2.6l-8.8 5.2M82.8 191a7.7 7.7 0 0 0-2.1 8l.3 1.3M83.2 190.9v1.8a1.68 1.68 0 0 0 2.4 1.4l3.2-1.8"/>
<path d="M83.2 180.4l1.7 .5 2 3.3M83.9 190.4a7.6 7.6 0 0 0-2.2 8l.3 1.3M83.9 190.4l-1.1 .6M86 188.2a7 7 0 0 1 2.7 2.2M88.1 187.1l.7 3.6-.1 2.2 2.4 1.9M88.7 190.2l-.1 .4a6.5 6.5 0 0 1-5.1 3M90.4 182.2a.79 .79 0 0 1 .4-.8 .79 .79 0 0 1 .9 .1 2.41 2.41 0 0 1 1 3.3l-.1 .9-.1 .1-.5-.2v-.8M90.5 194.3a10.6 10.6 0 0 1-8.6 4.7M90.8 181.4a1.83 1.83 0 0 1 2.4 1.8l-.3 2.3-.3 .3M91.5 185.1v.2M91.7 184.9v.3h-.4M92.2 185l.3 .2v.3l-.3-.1z"/>
<path d="M92.4 185.1l.2 .3M92.4 190.9l-.2 3.3-1.1 .6 .3-3.7a8.9 8.9 0 0 1 8.2 3l1 1.1M98.7 190.1l1-.6 3.1 3.3-1 .6M98.7 190.1l3.1 3.3M100.5 180.8a7.6 7.6 0 0 0-2.1 8l.3 1.3M100.9 180.7v1.8a1.68 1.68 0 0 0 2.4 1.4l3.2-1.8M101.6 180.2a6.6 6.6 0 0 0-2.3 6.6l.4 2.7M101.6 180.2l-1.1 .6M101.8 193.4l-1.2 1.8M102.8 192.8l-1.2 1.8-1 .6M108.2 184.1a10.1 10.1 0 0 1-7.3 4.5l-1.4 .2M110.1 180.7l-.2 3.3-1.1 .6 .3-3.7a8.9 8.9 0 0 1 8.2 3l1 1.1"/>
<path d="M119.4 183.2l-1.1 1.8M120.5 182.6l-1.2 1.8-1 .6M221.3 181a1.72 1.72 0 0 1 1.6 2.5 1.7 1.7 0 0 1-1.6-2.5zM221.6 186.1a.72 .72 0 0 1 .8 .4 .72 .72 0 0 1-.2 .9l-.6-.7zM224.8 186l-.2 1-1.8 1M225.8 184.5l-1.6 2.6M228.9 180v.1M237.3 185.5l.1-.2a1.33 1.33 0 0 1 1.2 1.9 1.23 1.23 0 0 1-1.3-1.7zM238.3 185.7l.4 .6M247.6 187.3l.6 .4M248.2 189.4l1.2 .1M248.8 185.8l.7 .4"/>
<path d="M249.9 189.2l.9 .5M250.7 186.3a1.85 1.85 0 0 0-1.9-.5 1.85 1.85 0 0 0-1.2 1.5l-.1 .4a1.38 1.38 0 0 0 .7 1.7M250.8 186.9l-.1-.6-1.2-.1-1.3 1.5v1.7M250.8 187.5l1 .5M251.1 187.1l-.7-.4a1.69 1.69 0 0 0-1.4 2.6l.6 .3M251.1 188.6l.5-.4a.74 .74 0 0 1 .2 1 .74 .74 0 0 1-.9 .3zM251.4 187.8l-.3-.7a1.62 1.62 0 0 0-1.5 .8 1.62 1.62 0 0 0 .1 1.8l.7-.2M252 188.6l-.3-.6a1.18 1.18 0 0 0-1 1.7l.7-.1M262.6 180.8l-.6 .2M263.1 180.5l.1 .1M263.4 181.8v13.6a6.1 6.1 0 0 1-4.5 5.2 17.6 17.6 0 0 1-16.1-1.2 5.4 5.4 0 0 1-2.4-4v-4.6M49.9 207l.1-.5a.73 .73 0 0 1 .8 .3 .73 .73 0 0 1-.1 .9l-.5-.1"/>
<path d="M50 206.7a.55 .55 0 0 1 .5 .3 .55 .55 0 0 1 0 .6 .55 .55 0 0 1-.5-.3 .55 .55 0 0 1 0-.6zM50.6 206.1l.2-.7a1.32 1.32 0 0 1 1.3 .7 1.32 1.32 0 0 1-.1 1.5l-.6-.2M50.6 205.9a.75 .75 0 0 1 .6-.9 1.79 1.79 0 0 1 1.2 2.7l-.9-.2M50.9 205.9l-.8 .5M51.7 207.2l-.9 .5M53.2 207.2l2.2 1.1M53.7 203.5a3.6 3.6 0 0 1 0-2.7l1.6-2.7a1.09 1.09 0 0 1 1.7 .7l1.8 4.9 .3 1.3-.1 1.2-1.8 3.1a1.08 1.08 0 0 1-1.7-.7l-.8-2.3M55.9 207.5a.81 .81 0 0 1 .8 .5 .81 .81 0 0 1-.1 .9 .92 .92 0 0 1-.7-1.4zM59 207.5l-.2 .9-1.8 1.1M60 205.9l-1.6 2.7M63.1 201.5v.1M65.5 200.1v2.8a1.65 1.65 0 0 0 2.4 1.4l2.3-1.1 .9-.7"/>
<path d="M71.1 200.4l-.2 .4a6.5 6.5 0 0 1-5.1 3M72.8 204.5a10.5 10.5 0 0 1-7.8 4.6 19 19 0 0 1-7.2-.1M74.8 201.1l-.3 3.3-1.1 .6 .3-3.7a8.8 8.8 0 0 1 8.2 3.1l1 1M81 200.3l1-.6 3.2 3.3-1.1 .6M81 200.3l3.1 3.3M84.1 203.6l-1.2 1.8M85.2 203l-1.2 1.8-1.1 .6"/>
</g>
<!-- layer: Visible Narrow (ISO) -->
<g fill="none" stroke="#000" stroke-width=".36">
<path d="M123.6 124.2v2.9M125 124.2v4.1M283.5 136l1.2 .7M301.2 125.8l1.2 .7M106.8 151.2l1.2 .7M108.2 155.4l-1 .6M111.4 158.9l-1 .6M124.5 141l1.1 .7M125.9 145.2l-1 .6M126.3 151.8l-.2 .1M126.4 151.1l-.3 .1M126.4 150.8l-.2 .2"/>
<path d="M128.6 158.3l.4-.1a.79 .79 0 0 1 .3 1.3 .89 .89 0 0 1-.7-1.2zM128.8 157.3a1.64 1.64 0 0 1 1.5 2.5M129.1 148.7l-1 .6M132.4 157.7l-1 .6M138.2 153.8a1.73 1.73 0 0 1 .6-2.1 1.73 1.73 0 0 1 2.2 .3 5.4 5.4 0 0 1 2.3 5.4 1.71 1.71 0 0 1-2.9 .3M138.9 151.3a2.85 2.85 0 0 1 3.3 1.3 4.7 4.7 0 0 1 1.1 5.4l-.4 .2M140.3 158l-.2 .1M140.3 157.3l-.2 .1M140.4 157l-.2 .2M141.9 149.9l-.1 .2 .6 .3 1.3 .8 .5 .1M141.9 149.9h.1M141.9 149.7l-.5 .2"/>
<path d="M141.9 149.8v.4M141.9 148.6l.4-.5a1.48 1.48 0 0 1 1.5 1.6M141.9 149.4l-.4 .1M142 148.7v1.1l1.8 1.1-.2 .2M142.2 158.5l.3 .3a.73 .73 0 0 0 1.2 .2l.1-.3h.3M142.3 147.8a1.74 1.74 0 0 1 1.8 1.9M143.8 149.7v1.2l.4 .4M143.8 149.7h.3M143.8 157.8v.9M144.1 158.7l-.3 .7M144.1 149.7v1.3l.4-.2M144.1 157.6v1.1"/>
<path d="M144.5 150.8l.1 .3M144.5 150.8h.3M144.5 149.6h.3v1.2M144.5 149.5v1.3M144.5 157.4v1.1M144.5 158.5l-.4 .2M144.5 149.5l-.4 .2M144.6 151.1l1.3 2.2 1.3-.7M144.6 151.1l-.4 .2M144.8 158.4l-.3 .1M144.8 149.5h-.3M144.8 150.8l-.2 .3"/>
<path d="M144.8 150.8l.8 1.1M144.8 157.2v1.2h-.3M145.6 158.2l-1.2 .8 .1-.5M145.6 148.2l-1.2 .7 .1 .6M145.6 157l-.7 .1M147.2 155.6l-1.8 1.2M248.2 156.4l1.1 .7M265.8 146.2l1.2 .7M37.7 174.6v16.3M38.8 173.2v.8M41.8 175.7l.2-.5a1.18 1.18 0 0 1 1.8-.8 1.91 1.91 0 0 1-.6 2.1M43.6 173.9a1.92 1.92 0 0 0-2.1 1.7"/>
<path d="M71.5 171.6l1.1 .7M72.9 175.8l-1.1 .6M76.1 179.3l-1.1 .6M89.1 161.4l1.2 .7M90.6 165.6l-1 .7M91 172.2l-.3 .1M91 171.5l-.2 .1M91.1 171.2l-.3 .2M93.2 178.7l.2-.1a.78 .78 0 0 1 .6 .5 .78 .78 0 0 1-.1 .8 .89 .89 0 0 1-.7-1.2zM93.4 177.7a1.64 1.64 0 0 1 1.4 2.5M93.8 169.1l-1.1 .6M97 178.1l-1.1 .7"/>
<path d="M108.7 162l-.3 .1M108.7 161.3l-.3 .1M108.8 161l-.3 .2M110.6 175.1l-.2 .2M110.6 174.5l-.2 .1M110.7 174.2l-.2 .1M110.9 168.5l.4-.1 .3 .2a.67 .67 0 0 1 .1 1 .86 .86 0 0 1-.8-1.1zM111.2 167.5a1.64 1.64 0 0 1 1.4 2.5M114.8 167.9l-1.1 .6M119.9 173l1 .7M123.4 171l.8 .4M128.3 164.9l-.2 .2"/>
<path d="M128.3 164.2l-.2 .2M128.4 164l-.2 .1M221.4 167.5l.2-.5a1.23 1.23 0 0 1 1 1.8h-.5M221.5 167.4a.87 .87 0 0 1 .8 1.3M222.9 175.5a1.71 1.71 0 0 1 1.8 1.9M224.4 177.6l-.2-.6-1.2 .7M224.4 177.6v.3M224.4 177.7l-.1 .1M224.4 177.6l-.1 .1M224.6 176.4a5.5 5.5 0 0 1 3.8 6.3l-.6 .8M224.7 178.8l.1 .2M224.7 178.8h.1"/>
<path d="M224.7 177.4v1.4M224.7 177.4l-.3 .2M224.8 178.4l.2 .3-.2 .3M224.8 178.6l-.1 .2M224.8 177.3l-.1 .1M224.8 179h-.1M224.8 178.5h.1M240.6 174.6v16.3M55.6 188.9l.2-.4a1.21 1.21 0 0 1 1 1.7h-.5M55.7 188.9a.85 .85 0 0 1 .8 1.2M57.1 197a1.71 1.71 0 0 1 1.8 1.9M58.6 199.1l-.2-.6-1.2 .7"/>
<path d="M58.6 199.1v.3M58.6 199.2h-.1M58.6 199.1h-.1M58.8 197.9a5.5 5.5 0 0 1 3.8 6.3l-.6 .8M58.9 198.9v1.3M58.9 198.9l-.3 .2M59 199.9l.2 .3-.2 .3M59 198.8l-.1 .1M59 199.9h.1M73.3 182.4l-.2 .1M73.3 181.7l-.2 .1M73.4 181.4l-.2 .2"/>
<path d="M75.3 195.5l-.3 .2M75.3 194.9l-.3 .1M75.4 194.6l-.3 .1M75.6 188.9l.2-.1a.76 .76 0 0 1 .6 .5 .76 .76 0 0 1-.1 .8l-.5-.3zM75.8 187.9a1.65 1.65 0 0 1 1.5 2.5M79.4 188.3l-1.1 .6M84.5 193.4l1.1 .7M88 191.4l.8 .4M93 185.3l-.3 .2M93 184.7l-.3 .1M93 184.4l-.2 .1M102.2 183.2l1.1 .7"/>
<path d="M105.7 181.2l.8 .4M224.4 186.7l-.2 .4-1.2 .7M224.7 186.4l-.3 .7M224.7 186.1v.3M224.7 186.4l-.2 .1M224.8 186.3l-.1 .1M225.1 180l.7 1.5-1.2 .7M225.6 184.7l.2-.2-1.2 .7M50.8 206l.3-.4a1.05 1.05 0 0 1 .9 .6 1.05 1.05 0 0 1-.2 1.2l-.3-.1M50.9 205.9l.5 .1 .4 .5-.1 .7M58.6 208.2l-.2 .4-1.2 .7M58.9 200.2l.1 .3"/>
<path d="M58.9 207.9l-.3 .7M58.9 200.2h.1M58.9 207.6v.3M58.9 207.9l-.2 .1M59 200.1l-.1 .1M59 207.8l-.1 .1M59 200.5h-.1M59.3 201.5l.7 1.4-1.2 .8M59.8 206.2l.2-.3-1.2 .7M66.8 203.7l1.1 .6M70.4 201.6l.7 .5"/>
</g>
<!-- layer: Visible (ISO) -->
<g fill="#000">
<circle cx="129" cy="158.4" r=".25"/>
<circle cx="233.6" cy="163.4" r=".25"/>
</g>
<!-- layer: Symbol (ISO) -->
<g fill="none" stroke="#000" stroke-width=".28">
<path d="M10 16.5v-6.5h156.6v6.5M10 16.5h156.6v6.4M10 16.5v70.6h156.6v-64.2M22.8 16.5v70.6M34.2 16.5v70.6M84.1 16.5v70.6M10 22.9h156.6M10 35.7h156.6M10 42.1h156.6M10 48.6h156.6M10 55h156.6M10 61.4h156.6"/>
<path d="M10 67.8h156.6M10 74.3h156.6M272.9 93.2l23.9 26M227.5 113.5l34 26.2M249.8 103.6l29.4 25.9M294.8 117.8l.7-.7 1.3 2.1zM363.9 105.1l-37.5 16.9M206.1 126.1l37.7 23.8M259.8 137.7l1.7 2-2.3-1.2zM277.6 127.4l1.6 2.1-2.2-1.3zM326.4 122l2-1.5 .4 .9zM332.5 125.9l2.5-.8 .1 1z"/>
<path d="M363.5 122.1l-31 3.8M193.6 151.6l32.8 12.1M242 148.1l1.8 1.8-2.4-.9zM316.2 150l2.4 .9-.5 .9zM316.2 150l34.7 22.9M331.4 143.2l2.4 .7-.4 .9zM331.4 143.2l32.6 16.6M193.9 175.8l25.6 3.5M217.1 178.4l2.4 .9-2.5 .1zM224.2 162.4l2.2 1.3-2.6-.4zM280.9 170.4l2.3 1.1-.6 .8zM280.9 170.4l32 24"/>
<path d="M298.6 160.2l2.3 1-.6 .8zM298.6 160.2l34.5 24.9M235.5 190l2.5-.6-2.1 1.5zM238 189.4l-31.6 14.9M250.8 189.7l1.9 1.7-.8 .6zM250.8 189.7l19.4 25.9M263.9 180.5l2.2 1.2-.7 .8zM263.9 180.5l28.2 24.3"/>
<circle cx="269.3" cy="89.3" r="5.3"/>
<circle cx="223.4" cy="110.3" r="5.3"/>
<circle cx="245.9" cy="100.1" r="5.3"/>
<circle cx="368.7" cy="103" r="5.3"/>
<circle cx="201.7" cy="123.3" r="5.3"/>
<circle cx="368.7" cy="121.4" r="5.3"/>
<circle cx="188.7" cy="149.8" r="5.3"/>
<circle cx="188.7" cy="175.1" r="5.3"/>
<circle cx="355.2" cy="175.8" r="5.3"/>
<circle cx="365.7" cy="175.8" r="5.3"/>
<circle cx="368.7" cy="162.1" r="5.3"/>
<circle cx="379.2" cy="162.1" r="5.3"/>
<circle cx="317.1" cy="197.6" r="5.3"/>
<circle cx="327.6" cy="197.6" r="5.3"/>
<circle cx="337.4" cy="188.1" r="5.3"/>
<circle cx="347.9" cy="188.1" r="5.3"/>
<circle cx="201.7" cy="206.6" r="5.3"/>
<circle cx="273.4" cy="219.8" r="5.3"/>
<circle cx="283.9" cy="219.8" r="5.3"/>
<circle cx="296.1" cy="208.2" r="5.3"/>
<circle cx="306.6" cy="208.2" r="5.3"/>
</g>
<!-- layer: Border (ISO) -->
<g fill="none" stroke="#000" stroke-width=".7">
<path d="M10 10h400v277h-400zM70 3v7M140 3v7M208.4 7.3h3.2l-1.6 2.7zM280 3v7M350 3v7M3 74.3h7M410 74.3h7M7.3 146.9l2.7 1.6-2.7 1.6zM410 148.5l2.7-1.6v3.2zM3 222.8h7M410 222.8h7"/>
<path d="M70 287v7M140 287v7M210 287l1.6 2.8h-3.2zM280 287v7M350 287v7"/>
</g>
<!-- layer: Title (ISO) -->
<g fill="none" stroke="#000" stroke-width=".51">
<path d="M133 247h40v5h-40zM133 247h117v5h-117zM133 257v-5h277v5M133 257h277v30h-277zM167 257v30M240 252v15M249 247v5M250 247h40v5h-40zM250 247h80v5h-80zM274 257v10M299 257v10M329 247v5"/>
<path d="M330 247h80v5h-80zM339 257v10M362 257v10M387 257v10M133 267h277M315 277h95M315 267v20M375 277v10M390 277v10"/>
</g>
<!-- layer: Symbol (ISO) -->
<g fill="#000" stroke="#000" stroke-width=".28">
<path d="M294.8 117.8l2 1.4zM294.8 117.8l.7-.7 1.3 2.1zM259.2 138.5l2.3 1.2zM259.8 137.7l1.7 2-2.3-1.2zM277 128.2l2.2 1.3zM277.6 127.4l1.6 2.1-2.2-1.3zM326.4 122l2-1.5zM326.4 122l2-1.5 .4 .9zM332.5 125.9l2.5-.8zM332.5 125.9l2.5-.8 .1 1zM241.4 149l2.4 .9zM242 148.1l1.8 1.8-2.4-.9z"/>
<path d="M316.2 150l2.4 .9zM316.2 150l2.4 .9-.5 .9zM331.4 143.2l2.4 .7zM331.4 143.2l2.4 .7-.4 .9zM217 179.4l2.5-.1zM217.1 178.4l2.4 .9-2.5 .1zM223.8 163.3l2.6 .4zM224.2 162.4l2.2 1.3-2.6-.4zM280.9 170.4l2.3 1.1zM280.9 170.4l2.3 1.1-.6 .8zM298.6 160.2l2.3 1zM298.6 160.2l2.3 1-.6 .8z"/>
<path d="M235.9 190.9l2.1-1.5zM235.5 190l2.5-.6-2.1 1.5zM250.8 189.7l1.9 1.7zM250.8 189.7l1.9 1.7-.8 .6zM263.9 180.5l2.2 1.2zM263.9 180.5l2.2 1.2-.7 .8z"/>
</g>
<g font-size="4.8">
<text x="33.7" y="9.6">6</text>
<text x="103.7" y="9.6">5</text>
<text x="173.7" y="9.6">4</text>
<text x="243.7" y="9.6">3</text>
<text x="313.7" y="9.6">2</text>
<text x="383.7" y="9.6">1</text>
<text x="75.7" y="15">PARTS LIST</text>
<text x="10.9" y="21.4">ITEM</text>
<text x="24" y="21.5">QTY</text>
<text x="43.4" y="21.4">PART NUMBER</text>
<text x="110.2" y="21.5">DESCRIPTION</text>
<text x="15.1" y="27.9">1</text>
<text x="27.2" y="27.8">4</text>
<text x="35.1" y="27.9">450712010040016</text>
<text x="85" y="27.9">Socket Cap Screw - Standard - (A2) -</text>
<text x="85" y="34.3">M4 x 16</text>
<text x="6.3" y="38.9">D</text>
<text x="15.1" y="40.7">2</text>
<text x="27.2" y="40.7">2</text>
<text x="35.1" y="40.7">BSM.003.100</text>
<text x="85" y="40.8">Timing_Angle Bracket</text>
<text x="410.4" y="38.9">D</text>
<text x="15.1" y="47.1">3</text>
<text x="27.2" y="47.1">4</text>
<text x="35.1" y="47.1">BSM.003.105</text>
<text x="85" y="47.1">Timing_PVC Pipe</text>
<text x="15.1" y="53.5">4</text>
<text x="27.2" y="53.5">1</text>
<text x="35.1" y="53.6">BSM.005.002</text>
<text x="85" y="53.6">Timing_Assy_Lever Shaft 4 Lanes</text>
<text x="15.1" y="60">5</text>
<text x="27.2" y="60">1</text>
<text x="35.1" y="60">BSM.005.003</text>
<text x="85" y="60.1">Timing_Assy_Star Shaft 4 Lanes</text>
<text x="15.1" y="66.4">6</text>
<text x="27.2" y="66.4">1</text>
<text x="35.1" y="66.4">BSM.005.102</text>
<text x="85" y="66.5">Timing_Backboard Adapt 4 Lanes</text>
<text x="15.1" y="72.8">7</text>
<text x="25.9" y="72.8">12</text>
<text x="35.1" y="72.9">M4 - Nyloc Nut</text>
<text x="85" y="72.9">Nyloc Nut - M4</text>
<text x="15.1" y="79.3">8</text>
<text x="27.2" y="79.3">8</text>
<text x="35.1" y="79.3">M4 x 16 - Socket Csk</text>
<text x="85" y="79.3">Socket Csk Screw - (A2) - M4 x 16</text>
<text x="35.1" y="85.7">Screw (A2)</text>
<text x="268" y="91.1">3</text>
<text x="244.6" y="101.9">3</text>
<text x="367.4" y="104.8">2</text>
<text x="6.7" y="113.2">C</text>
<text x="222.1" y="112.1">3</text>
<text x="410.4" y="113.2">C</text>
<text x="200.4" y="125.1">3</text>
<text x="367.4" y="123.2">6</text>
<text x="187.4" y="151.5">4</text>
<text x="367.4" y="163.9">1</text>
<text x="377.9" y="163.9">7</text>
<text x="187.4" y="176.8">5</text>
<text x="353.9" y="177.6">8</text>
<text x="364.4" y="177.6">7</text>
<text x="6.8" y="187.4">B</text>
<text x="336" y="189.9">8</text>
<text x="346.5" y="189.9">7</text>
<text x="410.4" y="187.4">B</text>
<text x="315.8" y="199.4">8</text>
<text x="326.3" y="199.3">7</text>
<text x="200.4" y="208.4">2</text>
<text x="294.7" y="210">8</text>
<text x="305.3" y="209.9">7</text>
<text x="272.1" y="221.5">1</text>
<text x="282.6" y="221.5">7</text>
<text x="6.7" y="261.7">A</text>
<text x="410.4" y="261.7">A</text>
<text x="319" y="274.2">TITLE:</text>
<text x="340.2" y="273.3">Timing_Assy 4 Lanes</text>
<text x="331.9" y="285.3">BSM.005.001</text>
<text x="381.2" y="285.3">1</text>
<text x="394.2" y="285">1 / 1</text>
<text x="33.7" y="291">6</text>
<text x="103.7" y="290.9">5</text>
<text x="173.7" y="290.9">4</text>
<text x="243.7" y="291">3</text>
<text x="313.7" y="291">2</text>
<text x="383.7" y="290.9">1</text>
</g>
<g font-size="4.6">
<text x="242" y="273.7">Department of</text>
<text x="242" y="278.4">Mechanical</text>
<text x="242" y="283.2">Engineering</text>
</g>
<g font-size="4.1">
<text x="134.6" y="251.1">Material:</text>
<text x="254" y="250.8">Quantity</text>
<text x="343.9" y="265.6">A3</text>
</g>
<g font-size="3.5">
<text x="134.4" y="255.6">DO NOT SCALE: IF IN DOUBT, PLEASE ASK.</text>
<text x="241" y="256">TOLERANCES UNLESS OTHERWISE STATED: LINEAR ±±0.15</text>
<text x="351.6" y="256">ANGULAR±±3°</text>
<text x="134.9" y="260.6">ALL DIMS. IN MM</text>
<text x="169.2" y="260.6">Contact Details:</text>
<text x="135.1" y="264.8">SCALE: 1 : 2</text>
<text x="241" y="266">JT</text>
<text x="319.2" y="265.5">19.02.19</text>
<text x="363" y="266">19-Feb-19</text>
<text x="317.2" y="281.2">PART No.</text>
</g>
<g font-size="2.8">
<text x="241" y="260.1">Designed by</text>
<text x="275" y="260.1">Checked by</text>
<text x="300" y="260.1">Approved by</text>
<text x="332.3" y="260">Date</text>
<text x="343.8" y="260.1">Sheet size</text>
<text x="363" y="260">Date</text>
<text x="390" y="260.1">PROJECT</text>
<text x="378.4" y="280.1">Edition</text>
<text x="396.6" y="280.1">Sheet</text>
</g>
<g font-size="2.5">
<text x="169" y="271.9">© UNIVERSITY OF BATH</text>
<text x="169" y="274.7">THIS DOCUMENT IS COPYRIGHT AND THE PROPERTY</text>
<text x="169" y="277.5">OF THE UNIVERSITY OF BATH. IT MUST NOT BE COPIED</text>
<text x="169" y="280.4">IN WHOLE OR IN PART NOR DISCLOSED TO ANY THIRD</text>
<text x="169" y="283.2">PARTY WITHOUT PRIOR PERMISION OF THE UNIVERSITY</text>
</g>
</svg>
